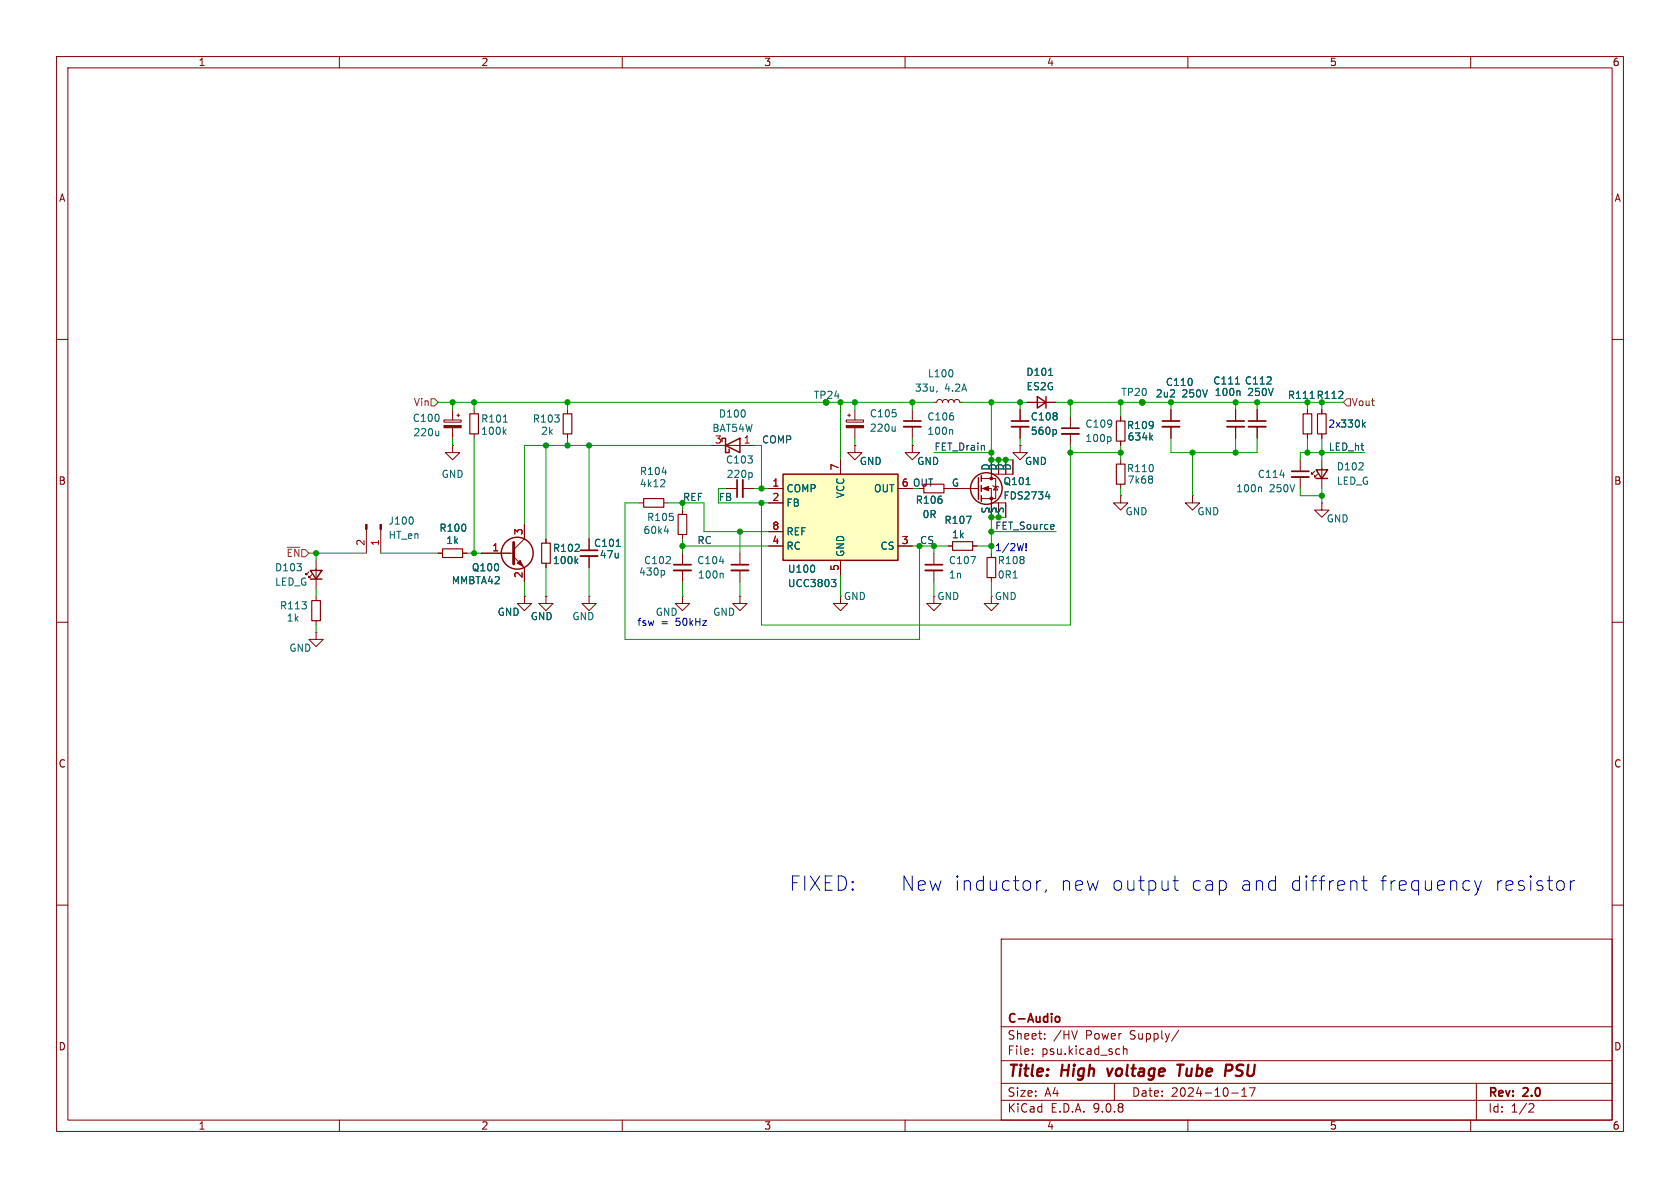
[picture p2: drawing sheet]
<svg xmlns="http://www.w3.org/2000/svg" width="297mm" height="210mm" viewBox="0 0 297 210" stroke-linecap="round" stroke-linejoin="round" font-family="sans-serif">
<g fill="none" stroke="#840000" stroke-width=".18">
<path d="M10 10h277v190h-277zM12 12h273v186h-273zM60 10v2M110 10v2M160 10v2M210 10v2M260 10v2M10 60h2M100.3 72.4v.8M100.3 76.7v.8M125.7 78.7h7.6M161.3 72.4v2"/>
<path d="M161.3 75.4v2.1M165.1 71.1h.5l.2-.3 .3-.2 .4 .2 .1 .3 .2-.3 .3-.2 .4 .2 .1 .3 .2-.3 .3-.2 .4 .2 .2 .3 .1-.3 .4-.2 .3 .2 .2 .3h.5M181.6 71.1h5.1M285 60h2M104.1 95.3v2M104.1 98.3v2M113 88.9h.8M117.3 88.9h.8M120.6 90.2v.7M120.6 94.5v.8M120.6 97.8v2M128.3 86.4h2"/>
<path d="M130.8 97.8v2M131.3 86.4h2M10 110h2M96.5 105.4v1.3h1.3l-1.3 1.3-1.3-1.3h1.3M96.5 105.4h.1M104.1 105.4v1.3h1.3l-1.3 1.3-1.2-1.3h1.2M104.1 105.4h.1M120.6 105.4v1.3h1.3l-1.3 1.3-1.2-1.3h1.2M120.6 105.4h.1M120.6 100.8v2.1M130.8 105.4v1.3h1.3l-1.3 1.3-1.3-1.3h1.3M130.8 105.4h.1"/>
<path d="M130.8 100.8v2.1M285 110h2M10 160h2M177 166h108v32h-108zM285 160h2M60 198v2M110 198v2M160 198v2M177 194.5h108M177 191.5h108M177 187.5h108M177 181.5h108"/>
<path d="M182.5 186.3v.1M182.5 185.5v.1M184.7 183.6v.1M184.7 182.8v.1M190.5 182.2l-.5 1.5M197 191.5v3M197.8 185.4l.2 .1M198 186.3l-.2 .1M198.6 184.9v1.5M198.6 185.5l.2-.1 .4 .1v.9M208.4 182.1l-1.3 2M210 198v2"/>
<path d="M217.7 193.2h1.2M219.5 193.8h.9M219.5 192.7l.5-.4v1.5M220.9 192.3h1l-.7 1.5M260 198v2M261 191.5v6.5M270.5 195.1l.5 .1 .2 .3-1 1.1h1"/>
</g>
<path d="M195.8 188.9l.3 1.3M208.1 188.2h1.2M208.7 188.2l-.3 2M217.6 188.2l.1 .1a.58 .58 0 0 1-.3 1" fill="none" stroke="#840000" stroke-width=".4"/>
<path d="M159.8 74.4h3M102.6 97.3h3.1M119.1 99.8h3.1M129.3 99.8h3M130.3 84.8v3.1M186.7 179.8l.4-.1 .2 .3v.4l-.1 .2h-.5" fill="none" stroke="#840000" stroke-width=".3"/>
<path d="M159.8 75.4h3M102.6 98.3h3.1M131.3 84.8v3.1M119.1 100.8h3.1M129.3 100.8h3" fill="none" stroke="#840000" stroke-width=".33"/>
<path d="M165.7 69.1l-.1 .2M168.2 75.9l.2 .2v.7M168.4 65.6v.8M185.4 66.4h.7M108.9 96.6h.8M117.1 83.5h.7M117.3 84.8l.2 .2v.3l-.8 .8h.8M117.4 93.9h.8M127.2 99.2h.8M132.8 83.6l.2 .2v.4l-.2 .2M117.3 100.8l.2 .3v.3l-.2 .3M127.7 101.3l.2 .2v.7" fill="none" stroke="#006464" stroke-width=".18"/>
<path d="M127.6 78.1v-.6h.7v2.5h.6v-.6M128.3 78.7l2.5-1.2v2.5zM183.4 70.1l1.5 1-1.5 1zM184.9 70.1v2" fill="none" stroke="#840000" stroke-width=".25"/>
<path d="M99.6 73.2h1.5v3.5h-1.5zM113.8 88.1h3.5v1.6h-3.5zM119.9 90.9h1.5v3.6h-1.5z" fill="none" stroke="#840000" stroke-width=".2"/>
<path d="M138.4 83.8h20.3v15.3h-20.3z" fill="#ffffc2"/>
<g fill="none" stroke="#840000" stroke-width=".25">
<path d="M138.4 83.8h20.3v15.3h-20.3zM173 84.5v3.8M173.5 84.1v1M173.5 85.9v1M173.5 87.6v1M232.7 83.1h2l-1 1.5zM232.7 84.6h2M54.9 100.8h2l-1 1.6zM54.9 102.4h2"/>
<circle cx="91.4" cy="97.8" r="2.82"/>
<circle cx="174.4" cy="86.4" r="2.79"/>
</g>
<g fill="none" stroke="#840000" stroke-width=".18">
<path d="M78.5 74.2h3v.4h-3zM80 78.7v1.3h1.3l-1.3 1.3-1.3-1.3h1.3M80 78.7h.1M80 72.4v1.8M80 75.6v1.9M80.8 73.4h.5M81 73.2v.5M83.8 72.4v.8M83.8 76.7v.8M149.6 74.2h3.1v.4h-3.1zM149.9 73.4h.5M150.1 73.2v.5"/>
<path d="M151.1 78.7v1.3h1.3l-1.3 1.3-1.2-1.3h1.2M151.1 78.7h.1M151.1 72.4v1.8M151.1 75.6v1.9M161.3 78.7v1.3h1.3l-1.3 1.3-1.3-1.3h1.3M161.3 78.7h.1M180.3 78.7v1.3h1.3l-1.3 1.3-1.2-1.3h1.2M180.3 78.7h.1M180.3 72.4v2M180.3 75.4v2.1M181.6 71.1h1.8M184.9 71.1h1.8"/>
<path d="M189.2 73.7v2M189.2 76.7v2M198.1 73.7v.7M198.1 78v.7M201.9 71.1h.1M207 72.4v2M207 75.4v2.1M218.4 72.4v2M218.4 75.4v2.1M222.2 72.4v2M222.2 75.4v2.1M231.1 72.4v.8"/>
<path d="M231.1 76.7v.8M233.7 72.4v.8M233.7 76.7v.8M55.9 99.1v5M64.8 93.6v4.2M67.3 93.6v4.2M77.5 97.8h.7M81.8 97.8h.7M85.1 97.8h5.7M90.8 98.4l1.9 1.9v2.6M92.7 92.7v2.6l-1.9 1.9M96.5 95.3v.7"/>
<path d="M96.5 99.6v.7M104.1 95.3v2M104.1 98.3v2M135.9 86.4h2.5M135.9 88.9h2.5M135.9 94h2.5M135.9 96.5h2.5M148.6 81.3v2.5M148.6 99.1v2.5M158.7 86.4h2.6M158.7 96.5h2.6M165.1 97.8v2"/>
<path d="M166.9 86.4h6.1M167.6 96.5h.8M172 96.5h.7M173.5 84.6h2.5v3.5h-2.5M173.5 86.4h1.8v2.5M175.3 88.9h2.5v2.5M175.3 81.3v3.3M175.3 88.9v2.5M175.3 97.8v.8M175.5 85.9l.1 .1h.8l.1 .1M176 86l.4 .6h-.8zM176.5 81.3v2.5"/>
<path d="M176.5 88.9v2.5M177.8 81.3v2.5M179.1 81.3v2.5h-3.8M198.1 87.6v1.3h1.3l-1.3 1.3-1.3-1.3h1.3M198.1 87.6h.1M198.1 81.3v.7M198.1 85.6v.8M210.8 87.6v1.3h1.3l-1.3 1.3-1.3-1.3h1.3M210.8 87.6h.1M229.9 81.3v2M229.9 84.3v2.1M232.4 83.3l-.5 .5v-.2v.2h.3"/>
<path d="M232.9 83.8l-.5 .5v-.2v.2h.3M233.7 88.9v1.3h1.2l-1.2 1.2-1.3-1.2h1.3M233.7 88.9h.1M233.7 81.3v5.1M54.6 101.1l-.5 .5v-.3v.3h.3M55.1 101.6l-.5 .5v-.2v.2h.3M55.9 111.8v1.2h1.2l-1.2 1.3-1.3-1.3h1.3M55.9 111.8h.1M55.9 105.4v.8M55.9 109.7v.8M92.7 105.4v1.3h1.3l-1.3 1.3-1.3-1.3h1.3M92.7 105.4h.1"/>
<path d="M96.5 105.4h.1M148.6 105.4v1.3h1.3l-1.3 1.3-1.3-1.3h1.3M165.1 105.4v1.3h1.3l-1.3 1.3-1.3-1.3h1.3M165.1 100.8v2.1M175.3 105.4v1.3h1.2l-1.2 1.3-1.3-1.3h1.3M175.3 102.1v.8"/>
<circle cx="146.1" cy="71.1" r=".51"/>
<circle cx="201.9" cy="71.1" r=".51"/>
</g>
<g fill="none" stroke="#006464" stroke-width=".18">
<path d="M77.6 76.2v.8M77.6 76.9l-.2 .1M89 74.6h.7M89.1 76.3l.4 .5M89.5 75.9l-.5 .5M158.3 75.4v.8M158.3 76.1l-.2 .1M185.4 66.4h.7M186.5 75.9l.3 .3v.3l-.3 .3M196.2 77.2l.2 .3v.3l-.2 .3M203.4 77.3l.4 .5M203.8 76.9l-.5 .5"/>
<path d="M218.4 67.9h.7M219 69.1l.2 .2v.6M241 75l.4 .5M241.4 74.7l-.5 .4M72.9 91.5l.1 .4-.1 .6M101.8 99.2l.4 .4M102.2 98.8l-.5 .5M108.9 96.6h.8M170.8 91.3h.9l-.6 1.2M171.6 98.4h.9l-.6 1.2M181.4 85.7h.7M184.8 87.8h.8"/>
<path d="M185.4 87.4v.8M203.7 84.3l.1 .1-.3 .3 .3 .2v.3l-.3 .2M222.8 86.1l.2 .2v.6M226.3 84h.8M144 100.1v.8M147 102.4h.8l-.5 .5 .4 .1 .1 .5-.3 .2h-.3M179.1 102.2h.7"/>
</g>
<path d="M83.1 73.2h1.5v3.5h-1.5zM197.4 74.4h1.5v3.6h-1.5zM230.4 73.2h1.5v3.5h-1.5zM232.9 73.2h1.5v3.5h-1.5zM78.2 97h3.6v1.6h-3.6zM95.8 96h1.5v3.6h-1.5zM163.3 85.6h3.6v1.5h-3.6zM168.4 95.8h3.6v1.5h-3.6zM174.5 98.6h1.5v3.5h-1.5zM197.4 82h1.5v3.6h-1.5zM55.1 106.2h1.5v3.5h-1.5z" fill="none" stroke="#840000" stroke-width=".2"/>
<path d="M178.8 74.4h3.1M187.7 75.7h3.1M205.5 74.4h3M216.9 74.4h3.1M220.7 74.4h3.1M163.6 99.8h3M228.3 83.3h3.1" fill="none" stroke="#840000" stroke-width=".3"/>
<path d="M178.8 75.4h3.1M187.7 76.7h3.1M205.5 75.4h3M216.9 75.4h3.1M220.7 75.4h3.1M228.3 84.3h3.1M163.6 100.8h3" fill="none" stroke="#840000" stroke-width=".33"/>
<path d="M90.8 95.9v3.8" fill="none" stroke="#840000" stroke-width=".51"/>
<g fill="#840000" stroke="#840000" stroke-width=".18">
<path d="M91.4 99.6l.5-.5 .6 1z"/>
<path d="M67.2 92.7h.2v.9h-.2z"/>
<path d="M64.6 92.7h.3v.9h-.3z"/>
<path d="M78.5 75.2h3v.4h-3z"/>
<path d="M173.7 86.4l1.1-.4v.7z"/>
<path d="M149.6 75.2h3.1v.4h-3.1z"/>
<circle cx="175.3" cy="84.6" r=".25"/>
<circle cx="175.3" cy="88.1" r=".25"/>
</g>
<path d="M76.2 70.5h.6l.7 .6-.7 .7h-.6zM238.1 70.5h.7v1.3h-.7l-.6-.7zM50.8 96.7h2.2" fill="none" stroke="#725600" stroke-width=".18"/>
<path d="M186.3 92.8v.2l-.6 .1" fill="none" stroke="#0f0f0f" stroke-width=".18"/>
<g fill="none" stroke="#009600" stroke-width=".18">
<path d="M77.5 71.1h87.6M80 71.1v1.3M80 77.5v1.2M83.8 71.1v1.3M83.8 77.5v20.3M96.5 78.7v16.6M100.3 71.1v1.3M100.3 77.5v1.2M104.1 78.7v16.6M125.7 78.7h-33v14M133.3 78.7h1.3v7.7M148.6 71.1v10.2"/>
<path d="M151.1 71.1v1.3M151.1 77.5v1.2M161.3 71.1v1.3M161.3 77.5v1.2M170.2 71.1h11.4M175.3 71.1v10.2h3.8M180.3 71.1v1.3M180.3 77.5v1.2M186.7 71.1h44.4v1.3M189.2 78.7v31.8h-54.6v-21.6M189.2 71.1v2.6M198.1 71.1v2.6"/>
<path d="M198.1 78.7v2.6M207 77.5v2.5h15.2v-2.5M207 71.1v1.3M218.4 71.1v1.3M218.4 77.5v2.5M222.2 71.1v1.3M231.1 77.5v2.5M233.7 77.5v3.8M237.5 71.1h-3.8v1.3M54.6 97.8h10.2M55.9 97.8v1.3M67.3 97.8h10.2"/>
<path d="M82.5 97.8h2.6M113 88.9h-2.5v24.1h52.1v-16.5h-1.3M118.1 88.9h6.4v5.1h11.4M120.6 88.9v1.3M120.6 95.3v2.5M120.6 96.5h15.3M128.3 86.4h-1.3v2.5h8.9M130.8 94v3.8M133.3 86.4h2.6M165.1 80h10.2M167.6 96.5h-2.5v1.3M172.7 96.5h2.6"/>
<path d="M175.3 94h11.4M177.8 91.4h-2.5v6.4M189.2 80h8.9M198.1 86.4v1.2M210.8 80v7.6M229.9 86.4v1.2h3.8M233.7 86.4v2.5M241.3 80h-11.4v1.3M55.9 104.1v1.3M55.9 110.5v1.3M92.7 102.9v2.5M96.5 100.3v5.1"/>
<path d="M104.1 100.3v5.1M120.6 102.9v2.5M130.8 102.9v2.5M148.6 101.6v3.8M165.1 102.9v2.5M175.3 102.9v2.5"/>
</g>
<g fill="none" stroke="#0000c2" stroke-width=".18">
<path d="M180.9 96.1l-.3 1.3M181.4 97.2v.2M181.4 96.1v.8M162.4 156.5l1.2-.2-.2-.5-.7-.1-.3 .4v.9l.1 .3 .2 .1 .7-.1M164.4 155.7l.5 1.7 .5-1.2 .5 1.2 .4-1.7M169.2 154.8v.3M169.2 155.7v1.7M169.2 154.8l-.1 .2 .1 .1M169.2 154.8l.2 .2-.2 .1M170.5 155.7v1.7M171.4 155.8a.69 .69 0 0 0-.9 .1M188 155.9a.63 .63 0 0 1 1.1 .2v1.3"/>
<path d="M188 155.7v1.7M212.2 155.8l-.7-.1-.5 .5v.7l.2 .4 .3 .1 .7-.1M220.5 155.7l.4 .4v1.3M220.9 157.3l-.2 .1M220.9 156.3l-.2 .1M229.5 155.7l.2 .1M229.7 154.8v2.6M229.7 157.3l-.2 .1M244.1 155.7h1M245.1 154.8l-.5 .2-.1 .2v2.2M245.9 155.7v1.7M246.1 155.9l-.2 .3"/>
<path d="M264.8 155.7v1.7M265.5 155.7a.65 .65 0 0 0-.7 .5M266.6 155.7l-.3 .4v.9l.3 .4M267.5 156.3l-1.2 .2"/>
</g>
<g fill="#009600" stroke="#009600" stroke-width=".18">
<circle cx="189.2" cy="80" r=".46"/>
<circle cx="189.2" cy="71.1" r=".46"/>
<circle cx="176.5" cy="81.3" r=".46"/>
<circle cx="175.3" cy="80" r=".46"/>
<circle cx="175.3" cy="81.3" r=".46"/>
<circle cx="180.3" cy="71.1" r=".46"/>
<circle cx="175.3" cy="71.1" r=".46"/>
<circle cx="198.1" cy="71.1" r=".46"/>
<circle cx="201.9" cy="71.1" r=".46"/>
<circle cx="162.6" cy="96.5" r=".46"/>
<circle cx="151.1" cy="71.1" r=".46"/>
<circle cx="148.6" cy="71.1" r=".46"/>
<circle cx="161.3" cy="71.1" r=".46"/>
<circle cx="120.6" cy="96.5" r=".46"/>
<circle cx="120.6" cy="88.9" r=".46"/>
<circle cx="100.3" cy="71.1" r=".46"/>
<circle cx="100.3" cy="78.7" r=".46"/>
<circle cx="104.1" cy="78.7" r=".46"/>
<circle cx="146" cy="71.1" r=".46"/>
<circle cx="231.1" cy="71.1" r=".46"/>
<circle cx="233.7" cy="71.1" r=".46"/>
<circle cx="218.4" cy="80" r=".46"/>
<circle cx="233.7" cy="80" r=".46"/>
<circle cx="222.2" cy="71.1" r=".46"/>
<circle cx="218.4" cy="71.1" r=".46"/>
<circle cx="207" cy="71.1" r=".46"/>
<circle cx="210.8" cy="80" r=".46"/>
<circle cx="231.1" cy="80" r=".46"/>
<circle cx="134.6" cy="88.9" r=".46"/>
<circle cx="130.8" cy="94" r=".46"/>
<circle cx="134.6" cy="86.4" r=".46"/>
<circle cx="80" cy="71.1" r=".46"/>
<circle cx="55.9" cy="97.8" r=".46"/>
<circle cx="96.5" cy="78.7" r=".46"/>
<circle cx="83.8" cy="71.1" r=".46"/>
<circle cx="83.8" cy="97.8" r=".46"/>
<circle cx="175.3" cy="94" r=".46"/>
<circle cx="175.3" cy="91.4" r=".46"/>
<circle cx="176.5" cy="91.4" r=".46"/>
<circle cx="198.1" cy="80" r=".46"/>
<circle cx="177.8" cy="81.3" r=".46"/>
<circle cx="175.3" cy="96.5" r=".46"/>
<circle cx="165.1" cy="96.5" r=".46"/>
<circle cx="233.7" cy="87.6" r=".46"/>
</g>
<g font-size="3.5" fill="#0000c2">
<text x="139.5" y="157.7">FIXED: New</text>
<text x="172.2" y="157.7">inductor,</text>
<text x="190.9" y="157.7">new</text>
<text x="199.9" y="157.7">output</text>
<text x="213.9" y="157.7">cap</text>
<text x="222.6" y="157.7">and</text>
<text x="231.3" y="157.7">diffrent</text>
<text x="247.1" y="157.7">frequency</text>
<text x="267.4" y="157.7">resistor</text>
</g>
<g font-size="2.8" fill="#840000">
<text x="178" y="190.9">Title:</text>
<text x="187.7" y="190.9">High</text>
<text x="196.6" y="190.9">voltage</text>
<text x="209.8" y="190.9">Tube</text>
<text x="219" y="190.9">PSU</text>
</g>
<g font-size="2.1" fill="#840000">
<text x="178" y="184">Sheet:</text>
<text x="178" y="181.2">C-Audio</text>
<text x="186.2" y="184">/HV</text>
<text x="192" y="184">Power</text>
<text x="199.9" y="184">Supply/</text>
<text x="178" y="186.7">File:</text>
<text x="184.1" y="186.7">psu.kicad_sch</text>
<text x="178" y="196.9">KiCad</text>
<text x="178" y="194.1">Size:</text>
<text x="184.7" y="194.1">A4</text>
<text x="185.7" y="196.9">E.D.A.</text>
<text x="193.3" y="196.9">9.0.8</text>
<text x="200" y="194.1">Date:</text>
<text x="207" y="194.1">2024-10-17</text>
<text x="263" y="194.3">Rev:</text>
<text x="263" y="196.9">Id:</text>
<text x="267.1" y="196.9">1/2</text>
<text x="269.4" y="194.3">2.0</text>
</g>
<g font-size="1.8" fill="#840000">
<text x="35" y="11.9">1</text>
<text x="85" y="11.9">2</text>
<text x="135" y="11.9">3</text>
<text x="185" y="11.9">4</text>
<text x="235" y="11.9">5</text>
<text x="285" y="11.9">6</text>
<text x="10.3" y="35.9">A</text>
<text x="285.3" y="35.9">A</text>
<text x="10.3" y="85.9">B</text>
<text x="159.3" y="86.1">6 OUT</text>
<text x="285.3" y="85.9">B</text>
<text x="10.3" y="135.9">C</text>
<text x="285.3" y="135.9">C</text>
<text x="10.3" y="185.9">D</text>
<text x="285.3" y="185.9">D</text>
<text x="35" y="199.9">1</text>
<text x="85" y="199.9">2</text>
<text x="135" y="199.9">3</text>
<text x="185" y="199.9">4</text>
<text x="235" y="199.9">5</text>
<text x="285" y="199.9">6</text>
</g>
<g font-size="1.8" fill="#725600">
<text x="73.1" y="72">Vin</text>
<text x="238.9" y="72">Vout</text>
<text x="50.6" y="98.7">~{EN}</text>
</g>
<g font-size="1.8" fill="#006464">
<text x="143.8" y="70.7">TP24</text>
<text x="161.6" y="69.4">33u,</text>
<text x="163.9" y="66.9">L100</text>
<text x="167" y="69.4">4.2A</text>
<text x="181.3" y="66.6">D101</text>
<text x="181.4" y="69.2">ES2G</text>
<text x="198.1" y="70.2">TP20</text>
<text x="204.2" y="70.5">2u2</text>
<text x="206" y="68.4">C110</text>
<text x="209" y="70.5">250V</text>
<text x="214.4" y="68.2">C111</text>
<text x="214.6" y="70.2">100n</text>
<text x="220" y="68.2">C112</text>
<text x="220.6" y="70.2">250V</text>
<text x="227.6" y="70.7">R111 R112</text>
<text x="72.9" y="74.8">C100</text>
<text x="73" y="77.3">220u</text>
<text x="84.9" y="77.1">100k</text>
<text x="85" y="74.9">R101</text>
<text x="94.1" y="74.9">R103</text>
<text x="95.6" y="77.1">2k</text>
<text x="125.8" y="76.6">BAT54W</text>
<text x="127" y="74">D100</text>
<text x="153.7" y="74">C105</text>
<text x="153.7" y="76.5">220u</text>
<text x="163.8" y="74.5">C106</text>
<text x="163.8" y="77.1">100n</text>
<text x="182.1" y="74.5">C108</text>
<text x="182.1" y="77.1">560p</text>
<text x="191.8" y="75.8">C109</text>
<text x="199.1" y="76">R109</text>
<text x="236.8" y="75.8">330k</text>
<text x="128.2" y="82.1">C103</text>
<text x="151.9" y="82.4">GND</text>
<text x="162" y="82.4">GND</text>
<text x="175" y="83.3" transform="rotate(-90 175 83.3)">D</text>
<text x="176.3" y="83.3" transform="rotate(-90 176.3 83.3)">D</text>
<text x="177.5" y="83.3" transform="rotate(-90 177.5 83.3)">D</text>
<text x="178.8" y="83.3" transform="rotate(-90 178.8 83.3)">D</text>
<text x="181.1" y="82.4">GND</text>
<text x="191.8" y="78.3">100p</text>
<text x="199.1" y="83.7">R110</text>
<text x="199.2" y="78.1">634k</text>
<text x="236.2" y="83.3">D102</text>
<text x="78" y="84.7">GND</text>
<text x="113" y="86.3">4k12</text>
<text x="113" y="84.2">R104</text>
<text x="128.4" y="84.7">220p</text>
<text x="138.9" y="87.2">COMP</text>
<text x="138.9" y="89.8">FB</text>
<text x="149.5" y="88.2" transform="rotate(-90 149.5 88.2)">VCC</text>
<text x="154.4" y="87.2">OUT</text>
<text x="161.8" y="89.3">R106</text>
<text x="168.2" y="86.1">G</text>
<text x="177.3" y="88.5">FDS2734</text>
<text x="177.3" y="86">Q101</text>
<text x="199.2" y="85.7">7k68</text>
<text x="218.4" y="87.2">100n</text>
<text x="222.3" y="84.7">C114</text>
<text x="224.4" y="87.2">250V</text>
<text x="236.2" y="85.9">LED_G</text>
<text x="68.6" y="92.9">J100</text>
<text x="68.6" y="95.5">HT_en</text>
<text x="77.6" y="94.2">R100</text>
<text x="113.6" y="94.6">60k4</text>
<text x="114.3" y="92.3">R105</text>
<text x="138.9" y="94.8">REF</text>
<text x="163" y="91.8">0R</text>
<text x="166.9" y="92.8">R107</text>
<text x="168.2" y="95.4">1k</text>
<text x="175" y="90.9" transform="rotate(-90 175 90.9)">S</text>
<text x="176.3" y="90.9" transform="rotate(-90 176.3 90.9)">S</text>
<text x="177.5" y="90.9" transform="rotate(-90 177.5 90.9)">S</text>
<text x="198.9" y="91.3">GND</text>
<text x="211.6" y="91.3">GND</text>
<text x="234.4" y="92.6">GND</text>
<text x="48.5" y="101.2">D103</text>
<text x="78.8" y="96.4">1k</text>
<text x="83.3" y="101.2">Q100</text>
<text x="97.6" y="99.9">100k</text>
<text x="97.7" y="97.8">R102</text>
<text x="104.9" y="96.9">C101</text>
<text x="105.9" y="98.9">47u</text>
<text x="112.9" y="102">430p</text>
<text x="113.8" y="99.9">C102</text>
<text x="123.2" y="99.9">C104</text>
<text x="138.9" y="97.4">RC</text>
<text x="139.2" y="101.4">U100</text>
<text x="149.5" y="98.6" transform="rotate(-90 149.5 98.6)">GND</text>
<text x="155.6" y="97.4">CS</text>
<text x="167.6" y="99.9">C107</text>
<text x="176.3" y="99.9">R108</text>
<text x="48.5" y="103.7">LED_G</text>
<text x="49.4" y="107.9">R113</text>
<text x="79.8" y="103.5">MMBTA42</text>
<text x="123.3" y="102.5">100n</text>
<text x="139.2" y="104">UCC3803</text>
<text x="149.1" y="106.3">GND</text>
<text x="165.6" y="106.3">GND</text>
<text x="167.6" y="102.5">1n</text>
<text x="175.8" y="106.3">GND</text>
<text x="176.3" y="102.5">0R1</text>
<text x="50.6" y="110.1">1k</text>
<text x="87.9" y="109.1">GND</text>
<text x="93.7" y="109.8">GND</text>
<text x="101.1" y="109.8">GND</text>
<text x="126" y="109.1">GND</text>
<text x="51" y="115.4">GND</text>
</g>
<g font-size="1.8" fill="#0000c2">
<text x="234.7" y="75.8">2x330k</text>
<text x="175.8" y="97.6">1/2W!</text>
<text x="112.6" y="110.8">fsw</text>
<text x="115.8" y="109.1">GND</text>
<text x="116.8" y="110.8">=</text>
<text x="119.6" y="110.8">50kHz</text>
</g>
<g font-size="1.8" fill="#a90000">
<text x="126.3" y="78.5">3</text>
<text x="131.4" y="78.5">1</text>
<text x="148.3" y="83.3" transform="rotate(-90 148.3 83.3)">7</text>
<text x="136.5" y="86.1">1</text>
<text x="136.5" y="88.6">2</text>
<text x="159.3" y="86.1">6</text>
<text x="92.5" y="94.7" transform="rotate(-90 92.5 94.7)">3</text>
<text x="136.5" y="93.7">8</text>
<text x="64.5" y="96.6" transform="rotate(-90 64.5 96.6)">2</text>
<text x="67.1" y="96.6" transform="rotate(-90 67.1 96.6)">1</text>
<text x="86.9" y="97.5">1</text>
<text x="136.5" y="96.3">4</text>
<text x="148.3" y="101" transform="rotate(-90 148.3 101)">5</text>
<text x="159.3" y="96.3">3</text>
<text x="92.5" y="102.3" transform="rotate(-90 92.5 102.3)">2</text>
</g>
<g font-size="1.8" fill="#0f0f0f">
<text x="134.6" y="78.5">COMP</text>
<text x="165.1" y="79.7">FET_Drain</text>
<text x="234.8" y="79.7">LED_ht</text>
<text x="120.6" y="88.6">REF</text>
<text x="127" y="88.6">FB</text>
<text x="175.8" y="93.7">FET_Source</text>
<text x="123.2" y="96.3">RC</text>
</g>
<text font-size="1.8" fill="#009600" x="162.6" y="96.3">CS</text>
</svg>
